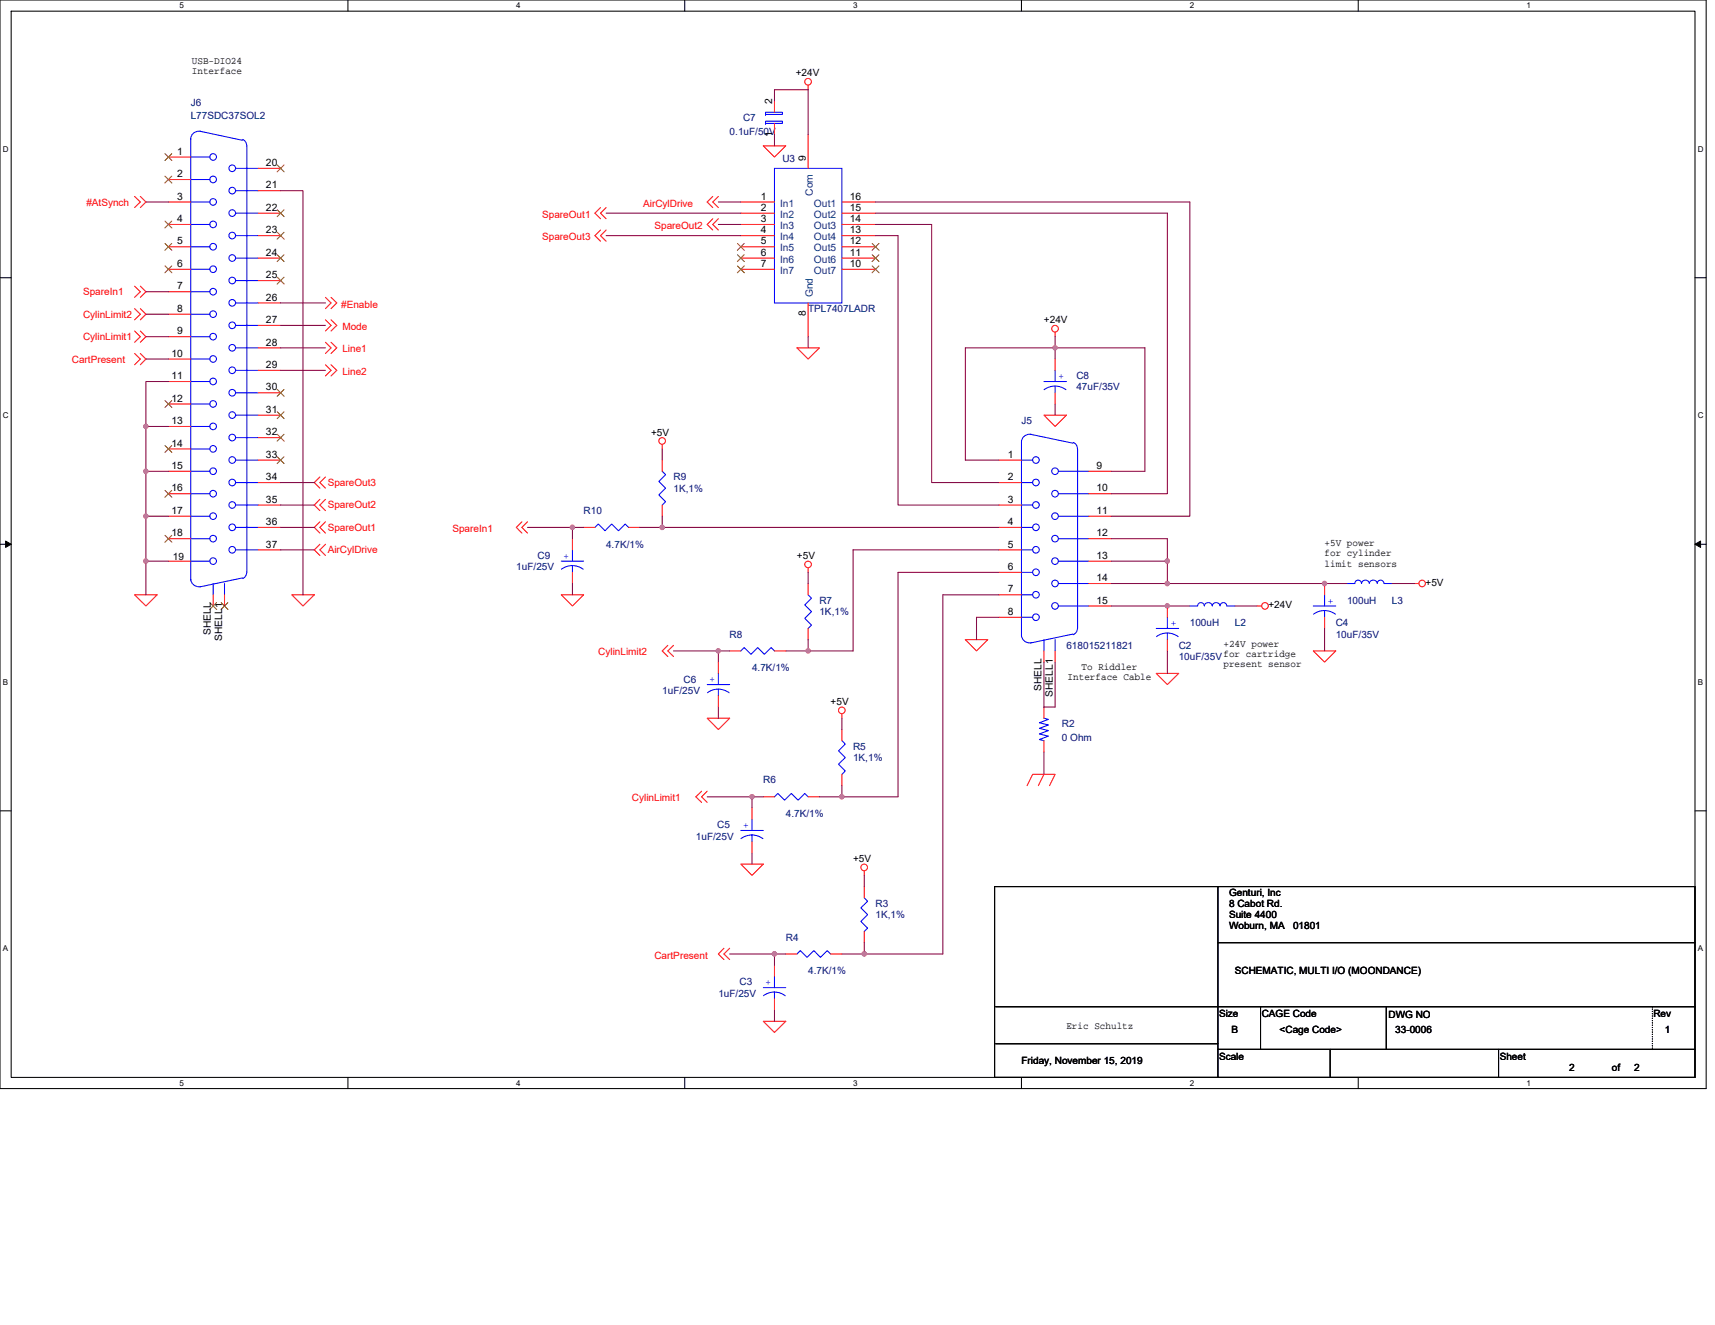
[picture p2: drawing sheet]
<svg xmlns="http://www.w3.org/2000/svg" width="279mm" height="216mm" viewBox="0 0 279 216" stroke-linecap="round" stroke-linejoin="round" font-family="sans-serif">
<path d="M0 0h278v177.4h-278zM1.8 1.8h274.3v173.8h-274.3z" fill="none" stroke="#000" stroke-width=".17"/>
<g fill="#fff">
<path d="M29.3 .2h.7v1.5h-.7z"/>
<path d="M29.3 175.7h.7v1.5h-.7z"/>
</g>
<path d="M56.7 0v1.8M56.7 175.6v1.8" fill="none" stroke="#000" stroke-width=".17"/>
<g fill="#fff">
<path d="M84.1 .2h.7v1.5h-.7z"/>
<path d="M84.1 175.7h.7v1.5h-.7z"/>
</g>
<path d="M111.5 0v1.8M111.5 175.6v1.8" fill="none" stroke="#000" stroke-width=".17"/>
<g fill="#fff">
<path d="M139 .2h.7v1.5h-.7z"/>
<path d="M139 175.7h.7v1.5h-.7z"/>
</g>
<path d="M166.4 0v1.8M166.4 175.6v1.8" fill="none" stroke="#000" stroke-width=".17"/>
<g fill="#fff">
<path d="M193.8 .2h.8v1.5h-.8z"/>
<path d="M193.8 175.7h.8v1.5h-.8z"/>
</g>
<path d="M221.3 0v1.8M221.3 175.6v1.8" fill="none" stroke="#000" stroke-width=".17"/>
<g fill="#fff">
<path d="M248.7 .2h.7v1.5h-.7z"/>
<path d="M248.7 175.7h.7v1.5h-.7z"/>
<path d="M.5 23.5h.9v1.5h-.9z"/>
<path d="M276.6 23.5h1v1.5h-1z"/>
<path d="M.5 67h.9v1.4h-.9z"/>
<path d="M276.6 67h1v1.4h-1z"/>
</g>
<path d="M0 45.3h1.8M276.1 45.3h1.9" fill="none" stroke="#000" stroke-width=".17"/>
<g fill="#fff">
<path d="M.5 110.4h.8v1.5h-.8z"/>
<path d="M276.6 110.4h.9v1.5h-.9z"/>
</g>
<path d="M0 88.7h1.8M276.1 88.7h1.9" fill="none" stroke="#000" stroke-width=".17"/>
<path d="M.9 88.2l.9 .5-.9 .5zM276.1 88.7l1-.5v1z" fill="#000" stroke="#000" stroke-width=".16"/>
<g fill="#fff">
<path d="M.5 153.8h.8v1.5h-.8z"/>
<path d="M276.6 153.8h.9v1.5h-.9z"/>
</g>
<path d="M0 132.1h1.8M276.1 132.1h1.9M162 144.5h114.1v31.1h-114.1zM198.4 153.6h77.7M198.4 144.5v31.1M162.2 170.1h36.2M162.2 164h113.9M198.4 171h77.7M205.4 164v7M216.7 171v4.6M225.8 164v7M244.1 171v4.6" fill="none" stroke="#000" stroke-width=".17"/>
<g fill="none" stroke="#f00" stroke-width=".17">
<path d="M126.2 16.4v1.9M131.7 13.9v.7M21.9 32l1 .9-1 .9M22.9 32l.9 .9-.9 .9M27.4 25.6h3.7M27.4 29.3h3.7M27.4 32.9h3.7M27.4 36.6h3.7M42.1 27.4h3.6M42.1 31.1h3.6M42.1 34.7h3.6M42.1 38.4h3.6"/>
<path d="M97.8 33.8l-.9 .9 .9 .9M97.8 37.5l-.9 .9 .9 .9M98.7 33.8l-.9 .9 .9 .9M98.7 37.5l-.9 .9 .9 .9M116.1 32l-.9 .9 .9 .9M116.1 35.6l-.9 1 .9 .9M117 32l-.9 .9 .9 .9M117 35.6l-.9 1 .9 .9M120.7 32.9h5.5M120.7 34.7h5.5M120.7 36.6h5.5M120.7 38.4h5.5"/>
<path d="M124.4 23.8h3.6l-1.8 1.8zM126.2 20.1v1.8M131.7 21.9v5.5M137.2 38.4h5.4M137.2 36.6h5.4M137.2 34.7h5.4M137.2 32.9h5.4M21.9 57.6l1 .9-1 .9M21.9 53.9l1 1-1 .9M21.9 50.3l1 .9-1 .9M21.9 46.6l1 .9-1 1M22.9 57.6l.9 .9-.9 .9"/>
<path d="M22.9 53.9l.9 1-.9 .9M22.9 50.3l.9 .9-.9 .9M22.9 46.6l.9 .9-.9 1M27.4 40.2h3.7M27.4 43.9h3.7M27.4 47.5h3.7M27.4 51.2h3.7M27.4 54.9h3.7M27.4 58.5h3.7M42.1 42.1h3.6M42.1 45.7h3.6M42.1 49.4h3.6"/>
<path d="M42.1 53h3.6M42.1 56.7h3.6M53 52.1l.9 .9-.9 .9M53 55.8l.9 .9-.9 .9M53 59.4l.9 .9-.9 1M53 48.5l.9 .9-.9 .9M53.9 52.1l1 .9-1 .9M53.9 55.8l1 .9-1 .9M53.9 59.4l1 .9-1 1M53.9 48.5l1 .9-1 .9M120.7 40.2h5.5M120.7 42.1h5.5"/>
<path d="M120.7 43.9h5.5M129.8 56.7h3.7l-1.8 1.8zM131.7 49.4v5.5M137.2 43.9h5.4M137.2 42.1h5.4M137.2 40.2h5.4M171.9 54.1v.8M171.9 58.5v1.8M27.4 62.2h3.7M27.4 65.8h3.7M27.4 69.5h3.7M27.4 73.2h3.7"/>
<path d="M27.4 76.8h3.7M42.1 60.3h3.6M42.1 64h3.6M42.1 67.6h3.6M42.1 71.3h3.6M42.1 75h3.6M42.1 78.6h3.6M52.1 77.7l-.9 .9 .9 .9M53 77.7l-.9 .9 .9 .9M107.9 72.4v.8M107.9 75v1.8M162.8 75h3.6"/>
<path d="M162.8 78.6h3.6M170.1 67.6h3.6l-1.8 1.9zM171.9 64v1.8M177.4 76.8h3.6M21.9 96.9h3.7l-1.8 1.8zM27.4 80.5h3.7M27.4 84.1h3.7M27.4 87.8h3.7M27.4 91.4h3.7M34.7 96.9v1.8M36.6 96.9v1.8M42.1 82.3h3.6"/>
<path d="M42.1 85.9h3.6M42.1 89.6h3.6M47.5 96.9h3.7l-1.8 1.8zM52.1 88.7l-.9 .9 .9 .9M52.1 85l-.9 .9 .9 1M52.1 81.4l-.9 .9 .9 .9M53 88.7l-.9 .9 .9 .9M53 85l-.9 .9 .9 1M53 81.4l-.9 .9 .9 .9M85 85l-.9 .9 .9 1M85.9 85l-.9 .9 .9 1M91.4 96.9h3.7l-1.8 1.8z"/>
<path d="M93.3 87.8v1.8M93.3 93.3v1.8M95.1 85.9h1.8M102.4 85.9h1.8M107.9 82.3v1.8M131.7 92.5v.8M131.7 95.1v1.8M162.8 82.3h3.6M162.8 85.9h3.6M162.8 89.6h3.6M162.8 93.3h3.6M162.8 96.9h3.6"/>
<path d="M177.4 80.5h3.6M177.4 84.1h3.6M177.4 87.8h3.6M177.4 91.4h3.6M177.4 95.1h3.6M177.4 98.7h3.6M190.2 98.7v1.9M193.8 98.7h.1M201.2 98.7h.1M204.8 98.7h.7M215.8 95.1v1.8M219.5 95.1h.1"/>
<path d="M226.8 95.1h.1M230.4 95.1h.8M108.8 105.2l-.9 .9 .9 .9M109.7 105.2l-.9 .9 .9 .9M115.2 117h3.7l-1.9 1.9zM117 107.9v1.8M117 113.4v1.8M118.9 106.1h1.8M126.2 106.1h1.8M131.7 102.4v1.8M137.2 116.3v.7M137.2 118.9v1.8"/>
<path d="M157.3 104.2h3.6l-1.8 1.9zM162.8 100.6h3.6M170.1 106.1v1.8M170.1 115.2v1.8M171.9 106.1v1.8M188.4 109.7h3.6l-1.8 1.8zM190.2 104.2v1.9M214 106.1h3.6l-1.8 1.8zM215.8 100.6v1.8M114.3 128.9l-.9 .9 .9 .9M115.2 128.9l-.9 .9 .9 .9M122.5 131.7v1.8"/>
<path d="M122.5 137.2v1.8M124.4 129.8h1.8M131.7 129.8h1.8M137.2 126.2v1.8M167.3 128l.9-1.8h3.7l-.9 1.8M170.1 120.7v1.8M170.1 126.2l-.9 1.8M117.9 154.5l-.9 .9 .9 1M118.9 154.5l-1 .9 1 1M120.7 140.8h3.7l-1.9 1.8zM126.2 157.3v1.8M128 155.4h1.8"/>
<path d="M135.3 155.4h1.9M140.8 144.5v1.8M140.8 151.8v1.8M140.8 141.9v.7M124.4 166.4h3.6l-1.8 1.8zM126.2 162.8v1.8"/>
<circle cx="131.6" cy="13.3" r=".54"/>
<circle cx="171.9" cy="53.6" r=".54"/>
<circle cx="107.9" cy="71.8" r=".54"/>
<circle cx="131.6" cy="92" r=".54"/>
<circle cx="206.1" cy="98.7" r=".54"/>
<circle cx="231.7" cy="95.1" r=".53"/>
<circle cx="137.1" cy="115.7" r=".54"/>
<circle cx="140.8" cy="141.3" r=".54"/>
</g>
<path d="M269.2 164v7M269.2 171h.1" fill="none" stroke="#000" stroke-width=".17" stroke-dasharray="0 .3"/>
<g fill="none" stroke="#00f" stroke-width=".17">
<path d="M124.7 19.7h2.8v.4h-2.8zM124.7 18.3h2.8v.3h-2.8zM124.7 18.6h.1M126.2 18.3h.1M31.1 22.7v71.8M31.1 29.3h3.1M31.1 32.9h3.1M31.1 36.6h3.1M31.1 25.6h3.1M31.1 25.6h.1M31.1 29.3h.1M31.1 32.9h.1"/>
<path d="M31.1 36.6h.1M32.6 21.4l6.9 1.5M32.7 21.4a1.33 1.33 0 0 0-1.6 1.3v-.1M38.4 38.4h3.7M38.4 34.7h3.7M38.4 31.1h3.7M38.4 27.4h3.7M39.5 22.7a1.1 1.1 0 0 1 .7 1M40.2 23.8v69.5M124.7 20.1h.1M126.2 27.4h11v22h-11zM126.2 20.1h.1"/>
<path d="M31.1 40.2h3.1M31.1 43.9h3.1M31.1 47.5h3.1M31.1 51.2h3.1M31.1 54.9h3.1M31.1 58.5h3.1M31.1 40.2h.1M31.1 43.9h.1M31.1 47.5h.1M31.1 51.2h.1M31.1 54.9h.1M31.1 58.5h.1"/>
<path d="M38.4 56.7h3.7M38.4 53h3.7M38.4 49.4h3.7M38.4 45.7h3.7M38.4 42.1h3.7M31.1 62.2h3.1M31.1 65.8h3.1M31.1 69.5h3.1M31.1 73.2h3.1M31.1 76.8h3.1M31.1 62.2h.1M31.1 65.8h.1"/>
<path d="M31.1 69.5h.1M31.1 73.2h.1M31.1 76.8h.1M38.4 78.6h3.7M38.4 75h3.7M38.4 71.3h3.7M38.4 67.6h3.7M38.4 64h3.7M38.4 60.3h3.7M42.1 60.3h.1M42.1 64h.1M42.1 67.6h.1"/>
<path d="M42.1 71.3h.1M42.1 75h.1M42.1 78.6h.1M107.9 76.8l.5 .5-1.1 1.1 1.1 1.1-1.1 1.1 1.1 1.1-.5 .6M166.4 75h.1M166.4 78.6h.1M166.4 75h1.8M166.4 78.6h1.8M167.9 70.8l6.9 1.4M168 70.8a1.33 1.33 0 0 0-1.6 1.3v31.4a1.32 1.32 0 0 0 1.6 1.2M170.1 62.2h3.6M170.1 63.5a2.96 2.96 0 0 1 3.6 0"/>
<path d="M171.9 62.9v1.1M171.9 60.3v1.9M172.4 76.8h5M174.8 72.1a1.21 1.21 0 0 1 .8 1.1v29.2a1.18 1.18 0 0 1-.8 1M31.1 94.3a1.32 1.32 0 0 0 1.6 1.3M31.1 80.5h3.1M31.1 84.1h3.1M31.1 87.8h3.1M31.1 91.4h3.1M31.1 80.5h.1M31.1 84.1h.1M31.1 87.8h.1"/>
<path d="M31.1 91.4h.1M34.7 95.1v1.8M36.6 95.1v1.8M38.4 89.6h3.7M38.4 85.9h3.7M38.4 82.3h3.7M39.5 94.2l-6.9 1.4M40.2 93.2a1.1 1.1 0 0 1-.7 1.1M42.1 82.3h.1M42.1 85.9h.1M42.1 89.6h.1M91.4 91.4h3.7"/>
<path d="M93.3 92.2v1.1M93.3 89.6v1.8M95 92.8a2.96 2.96 0 0 0-3.5 0M96.9 85.9l.6-.5 1.1 1.1 1.1-1.1 1.1 1.1 1.1-1.1 .5 .5M131.7 96.9l.5 .6-1.1 1.1 1.1 1.1-1.1 1.1 1.1 1.1-.5 .5M166.4 82.3h.1M166.4 85.9h.1M166.4 89.6h.1M166.4 93.3h.1M166.4 96.9h.1M166.4 82.3h1.8M166.4 85.9h1.8"/>
<path d="M166.4 89.6h1.8M166.4 93.3h1.8M166.4 96.9h1.8M172.4 80.5h5M172.4 84.1h5M172.4 87.8h5M172.4 91.4h5M172.4 95.1h5M172.4 98.7h5M177.4 91.4h.1M177.4 95.1h.1M177.4 98.7h.1"/>
<path d="M196.2 98.7a.54 .54 0 0 0-.6-.5 .54 .54 0 0 0-.5 .5h-1.3M196.2 98.7a.66 .66 0 0 1 .7-.5 .66 .66 0 0 1 .6 .5 .65 .65 0 0 1 .6-.5 .65 .65 0 0 1 .7 .5 .55 .55 0 0 1 .5-.5 .55 .55 0 0 1 .6 .5h1.3M214 98.7h3.6M215.8 99.5v1.1M215.8 96.9v1.8M223.1 95.1a.64 .64 0 0 0-.7-.6 .64 .64 0 0 0-.6 .6 .54 .54 0 0 0-.5-.6 .54 .54 0 0 0-.6 .6h-1.2M223.1 95.1a.66 .66 0 0 1 .6-.6 .66 .66 0 0 1 .7 .6 .55 .55 0 0 1 .5-.6 .55 .55 0 0 1 .6 .6h1.3M115.2 111.5h3.7M117 112.3l-1.1 .2-.6 .4M117 112.3l1.1 .2 .7 .4M117 112.3v1.1M117 109.7v1.8"/>
<path d="M120.7 106.1l.5-.6 1.1 1.1 1.1-1.1 1.1 1.1 1.1-1.1 .6 .6M166.4 100.6h.1M166.4 100.6h1.8M170.1 104.2v1.9M170.1 117l.7 .2-1.5 .6 1.5 .3-1.5 .6 1.5 .3-1.5 .6 1.5 .4-1.5 .5 .8 .2M170.1 117h.1M171.9 104.2v1.9M174.8 103.3l-6.9 1.5M188.4 102.4h3.6M188.4 103.7a2.93 2.93 0 0 1 3.5 0M190.2 103.1v1.1M190.2 100.6v1.8"/>
<path d="M214 100.1a2.96 2.96 0 0 1 3.6 0M120.7 135.3h3.7M122.5 136.1v1.1M122.5 133.5v1.8M124.3 136.7l-1-.5-.8-.1-1.1 .2-.7 .4M126.2 129.8l.5-.5 1.1 1.1 1.1-1.1 1.1 1.1 1.1-1.1 .6 .5M137.2 120.7l.5 .5-1.1 1.1 1.1 1.1-1.1 1.1 1.1 1.1-.5 .6M170.1 120.7h.1M126.2 159.1v1.8M129.8 155.4l.6-.5 1.1 1.1 1.1-1.1 1.1 1.1 1.1-1.1 .5 .5M140.8 146.3l.6 .6-1.1 1 1.1 1.1-1.1 1.1 1.1 1.1-.6 .6M124.4 160.9h3.6"/>
<path d="M124.4 162.2a2.92 2.92 0 0 1 3.5 .1M126.2 161.6v1.2"/>
<circle cx="34.7" cy="32.9" r=".54"/>
<circle cx="34.7" cy="36.6" r=".54"/>
<circle cx="34.7" cy="25.6" r=".54"/>
<circle cx="34.7" cy="29.2" r=".54"/>
<circle cx="37.8" cy="38.4" r=".54"/>
<circle cx="37.8" cy="31.1" r=".54"/>
<circle cx="37.8" cy="27.4" r=".54"/>
<circle cx="37.8" cy="34.7" r=".54"/>
<circle cx="34.7" cy="40.2" r=".54"/>
<circle cx="34.7" cy="47.5" r=".54"/>
<circle cx="34.7" cy="58.5" r=".54"/>
<circle cx="34.7" cy="51.2" r=".54"/>
<circle cx="34.7" cy="43.9" r=".54"/>
<circle cx="34.7" cy="54.9" r=".54"/>
<circle cx="37.8" cy="49.3" r=".54"/>
<circle cx="37.8" cy="42" r=".54"/>
<circle cx="37.8" cy="53" r=".54"/>
<circle cx="37.8" cy="56.7" r=".54"/>
<circle cx="37.8" cy="45.7" r=".54"/>
<circle cx="34.7" cy="73.1" r=".54"/>
<circle cx="34.7" cy="65.8" r=".54"/>
<circle cx="34.7" cy="69.5" r=".54"/>
<circle cx="34.7" cy="62.2" r=".54"/>
<circle cx="34.7" cy="76.8" r=".54"/>
<circle cx="37.8" cy="75" r=".54"/>
<circle cx="37.8" cy="67.6" r=".54"/>
<circle cx="37.8" cy="64" r=".54"/>
<circle cx="37.8" cy="71.3" r=".54"/>
<circle cx="37.8" cy="60.3" r=".54"/>
<circle cx="37.8" cy="78.6" r=".54"/>
<circle cx="168.8" cy="75" r=".54"/>
<circle cx="168.8" cy="78.6" r=".54"/>
<circle cx="171.9" cy="76.8" r=".54"/>
<circle cx="34.7" cy="84.1" r=".54"/>
<circle cx="34.7" cy="80.4" r=".54"/>
<circle cx="34.7" cy="91.4" r=".54"/>
<circle cx="34.7" cy="87.8" r=".54"/>
<circle cx="37.8" cy="82.3" r=".54"/>
<circle cx="37.8" cy="89.6" r=".54"/>
<circle cx="37.8" cy="85.9" r=".54"/>
<circle cx="168.8" cy="93.2" r=".54"/>
<circle cx="168.8" cy="89.6" r=".54"/>
<circle cx="168.8" cy="85.9" r=".54"/>
<circle cx="168.8" cy="82.3" r=".54"/>
<circle cx="168.8" cy="96.9" r=".54"/>
<circle cx="171.9" cy="84.1" r=".54"/>
<circle cx="171.9" cy="87.8" r=".54"/>
<circle cx="171.9" cy="98.7" r=".54"/>
<circle cx="171.9" cy="80.4" r=".54"/>
<circle cx="171.9" cy="95.1" r=".54"/>
<circle cx="171.9" cy="91.4" r=".54"/>
<circle cx="168.8" cy="100.6" r=".54"/>
</g>
<g fill="none" stroke="#804000" stroke-width=".16">
<path d="M26.9 25l1.1 1.2M26.9 28.7l1.1 1.1M26.9 36l1.1 1.1M26.9 39.7l1.1 1.1M28 25l-1.1 1.2M28 28.7l-1.1 1.1M28 36l-1.1 1.1M28 39.7l-1.1 1.1M45.2 26.9l1.1 1.1M45.2 34.2l1.1 1.1M45.2 37.8l1.1 1.2M46.3 26.9l-1.2 1.1"/>
<path d="M46.3 34.2l-1.2 1.1M46.3 37.8l-1.2 1.2M120.1 39.7l1.2 1.1M121.2 39.7l-1.1 1.1M142.1 39.7l1.1 1.1M143.2 39.7l-1.1 1.1M26.9 43.3l1.1 1.1M28 43.3l-1.1 1.1M45.2 41.5l1.1 1.1M45.2 45.2l1.1 1.1M46.3 41.5l-1.2 1.1M46.3 45.2l-1.2 1.1"/>
<path d="M120.1 41.5l1.2 1.1M120.1 43.3l1.2 1.1M121.2 41.5l-1.1 1.1M121.2 43.3l-1.1 1.1M142.1 43.3l1.1 1.1M142.1 41.5l1.1 1.1M143.2 43.3l-1.1 1.1M143.2 41.5l-1.1 1.1M26.9 65.3l1.1 1.1M26.9 72.6l1.1 1.1M26.9 79.9l1.1 1.1M28 65.3l-1.1 1.1"/>
<path d="M28 72.6l-1.1 1.1M28 79.9l-1.1 1.1M45.2 63.5l1.1 1.1M45.2 67.1l1.1 1.1M45.2 70.8l1.1 1.1M45.2 74.4l1.1 1.1M46.3 63.5l-1.2 1.1M46.3 67.1l-1.2 1.1M46.3 70.8l-1.2 1.1M46.3 74.4l-1.2 1.1M26.9 87.2l1.1 1.1M28 87.2l-1.1 1.1"/>
<path d="M34.2 98.2l1.1 1.1M35.3 98.2l-1.1 1.1M36 98.2l1.1 1.1M37.1 98.2l-1.1 1.1"/>
</g>
<g fill="none" stroke="#800040" stroke-width=".17">
<path d="M126.2 16.4v-1.8h5.5v7.3M23.8 32.9h3.6M45.7 31.1h3.7v65.8M98.7 34.7h22M98.7 38.4h22M117 32.9h3.7M117 36.6h3.7M126.2 21.9v1.9M142.6 36.6h9.2v42h11M142.6 38.4h3.7v43.9h16.5M142.6 34.7h47.6v45.8h-9.2M142.6 32.9h51.2v51.2h-12.8"/>
<path d="M23.8 51.2h3.6M23.8 58.5h3.6M23.8 47.5h3.6M23.8 54.9h3.6M45.7 49.4h7.3M45.7 53h7.3M45.7 56.7h7.3M131.7 54.9v1.8M171.9 56.7h14.6v20.1h-5.5M171.9 54.9v1.8M171.9 56.7v1.8M171.9 56.7h-14.6v18.3h5.5"/>
<path d="M27.4 62.2h-3.6v7.3M27.4 69.5h-3.6v7.3M27.4 76.8h-3.6v7.3M45.7 60.3h7.3M45.7 78.6h5.5M107.9 73.2v1.8M171.9 65.8v1.8M27.4 84.1h-3.6v7.3M27.4 91.4h-3.6v5.5M45.7 82.3h5.5M45.7 85.9h5.5M45.7 89.6h5.5"/>
<path d="M85.9 85.9h7.4M93.3 85.9v1.9M93.3 95.1v1.8M93.3 85.9h1.8M104.2 85.9h3.7M107.9 85.9h54.9M107.9 84.1v1.8M131.7 93.3v1.8M162.8 96.9h-9.2v58.5h-12.8M162.8 93.3h-16.5v36.5h-9.1M162.8 89.6h-23.8v16.5h-7.3M181 98.7h12.8"/>
<path d="M181 95.1h9.2M181 87.8h9.2v3.6M181 91.4h9.2M190.2 91.4v3.7M190.2 95.1h29.3M201.2 98.7h3.6M226.8 95.1h3.6M109.7 106.1h7.3M117 115.2v1.8M117 106.1v1.8M117 106.1h1.9M128 106.1h3.7"/>
<path d="M131.7 104.2v1.9M137.2 117v1.9M162.8 100.6h-3.7v3.6M170.1 107.9v7.3h1.8v-7.3M190.2 106.1v3.6M215.8 102.4v3.7M115.2 129.8h7.3M122.5 129.8v1.9M122.5 139v1.8M122.5 129.8h1.9M133.5 129.8h3.7M137.2 128v1.8"/>
<path d="M170.1 122.5v3.7M118.9 155.4h7.3M126.2 155.4v1.9M126.2 155.4h1.8M137.2 155.4h3.6M140.8 142.6v1.9M140.8 153.6v1.8M126.2 164.6v1.8"/>
</g>
<g fill="#f0f" stroke="#f0f" stroke-width=".17">
<circle cx="190.2" cy="98.7" r=".35"/>
<circle cx="140.8" cy="155.4" r=".36"/>
<circle cx="126.2" cy="155.4" r=".36"/>
<circle cx="122.5" cy="129.8" r=".36"/>
<circle cx="117" cy="106.1" r=".35"/>
<circle cx="131.7" cy="106.1" r=".36"/>
<circle cx="190.2" cy="91.4" r=".36"/>
<circle cx="215.8" cy="95.1" r=".36"/>
<circle cx="190.2" cy="95.1" r=".36"/>
<circle cx="137.1" cy="129.8" r=".36"/>
<circle cx="171.9" cy="56.7" r=".35"/>
<circle cx="93.2" cy="85.9" r=".36"/>
<circle cx="107.9" cy="85.9" r=".36"/>
<circle cx="23.8" cy="69.5" r=".35"/>
<circle cx="23.8" cy="76.8" r=".36"/>
<circle cx="23.8" cy="84.1" r=".35"/>
<circle cx="23.8" cy="91.4" r=".36"/>
</g>
<g font-size="1.7">
<text x="125.8" y="17" transform="rotate(-90 125.8 17)">2</text>
<text x="125.8" y="22.3" transform="rotate(-90 125.8 22.3)">1</text>
<text x="28.9" y="25.2">1</text>
<text x="28.9" y="28.9">2</text>
<text x="43.3" y="27.1">20</text>
<text x="131.3" y="26.2" transform="rotate(-90 131.3 26.2)">9</text>
<text x="28.9" y="32.5">3</text>
<text x="43.3" y="30.7">21</text>
<text x="43.3" y="34.4">22</text>
<text x="124" y="32.5">1</text>
<text x="124" y="34.4">2</text>
<text x="138.4" y="34.4">15</text>
<text x="138.4" y="32.5">16</text>
<text x="28.9" y="36.2">4</text>
<text x="28.9" y="39.8">5</text>
<text x="43.3" y="38">23</text>
<text x="43.3" y="41.7">24</text>
<text x="124" y="36.2">3</text>
<text x="124" y="38">4</text>
<text x="124" y="39.8">5</text>
<text x="124" y="41.7">6</text>
<text x="138.4" y="41.7">11</text>
<text x="138.4" y="39.8">12</text>
<text x="138.4" y="38">13</text>
<text x="138.4" y="36.2">14</text>
<text x="28.9" y="43.5">6</text>
<text x="28.9" y="47.2">7</text>
<text x="43.3" y="45.3">25</text>
<text x="124" y="43.5">7</text>
<text x="138.4" y="43.5">10</text>
<text x="28.9" y="50.8">8</text>
<text x="43.3" y="49">26</text>
<text x="43.3" y="52.6">27</text>
<text x="131.3" y="51.6" transform="rotate(-90 131.3 51.6)">8</text>
<text x="27.9" y="58.1">10</text>
<text x="28.9" y="54.5">9</text>
<text x="43.3" y="56.3">28</text>
<text x="43.3" y="60">29</text>
<text x="27.9" y="61.8">11</text>
<text x="27.9" y="65.4">12</text>
<text x="43.3" y="63.6">30</text>
<text x="27.9" y="69.1">13</text>
<text x="43.3" y="67.3">31</text>
<text x="43.3" y="70.9">32</text>
<text x="27.9" y="72.8">14</text>
<text x="27.9" y="76.4">15</text>
<text x="43.3" y="74.6">33</text>
<text x="164.2" y="74.6">1</text>
<text x="178.6" y="76.4">9</text>
<text x="27.9" y="80.1">16</text>
<text x="27.9" y="83.7">17</text>
<text x="43.3" y="78.3">34</text>
<text x="43.3" y="81.9">35</text>
<text x="164.2" y="78.3">2</text>
<text x="164.2" y="81.9">3</text>
<text x="178.6" y="80.1">10</text>
<text x="178.6" y="83.7">11</text>
<text x="27.9" y="87.4">18</text>
<text x="43.3" y="85.6">36</text>
<text x="43.3" y="89.2">37</text>
<text x="164.2" y="85.6">4</text>
<text x="164.2" y="89.2">5</text>
<text x="178.6" y="87.4">12</text>
<text x="164.2" y="92.9">6</text>
<text x="178.6" y="91.1">13</text>
<text x="178.6" y="94.7">14</text>
<text x="164.2" y="96.5">7</text>
<text x="164.2" y="100.2">8</text>
<text x="178.6" y="98.4">15</text>
<text x="34.4" y="103.5" transform="rotate(-90 34.4 103.5)">SHELL</text>
<text x="36.2" y="104.4" transform="rotate(-90 36.2 104.4)">SHELL1</text>
<text x="169.7" y="112.6" transform="rotate(-90 169.7 112.6)">SHELL</text>
<text x="171.5" y="113.6" transform="rotate(-90 171.5 113.6)">SHELL1</text>
</g>
<g font-size="1.7" fill="#004080">
<text x="127.1" y="33.7">In1</text>
<text x="127.1" y="35.5">In2</text>
<text x="132.4" y="31.9" transform="rotate(-90 132.4 31.9)">Com</text>
<text x="132.6" y="35.5">Out2</text>
<text x="132.6" y="33.7">Out1</text>
<text x="127.1" y="37.3">In3</text>
<text x="127.1" y="39.1">In4</text>
<text x="127.1" y="41">In5</text>
<text x="132.6" y="41">Out5</text>
<text x="132.6" y="39.1">Out4</text>
<text x="132.6" y="37.3">Out3</text>
<text x="127.1" y="42.8">In6</text>
<text x="127.1" y="44.6">In7</text>
<text x="132.6" y="44.6">Out7</text>
<text x="132.6" y="42.8">Out6</text>
<text x="132.4" y="48.5" transform="rotate(-90 132.4 48.5)">Gnd</text>
</g>
<g font-size="1.6">
<text x="31.3" y="10.4">USB-DIO24</text>
<text x="31.3" y="12">Interface</text>
<text x="129.6" y="12.4">+24V</text>
<text x="170.1" y="52.7">+24V</text>
<text x="106.1" y="71">+5V</text>
<text x="215.8" y="89">+5V power</text>
<text x="28.2" y="91.3">19</text>
<text x="129.8" y="91.1">+5V</text>
<text x="215.8" y="90.7">for cylinder</text>
<text x="215.8" y="92.3">limit sensors</text>
<text x="232.2" y="95.5">+5V</text>
<text x="206.7" y="99.1">+24V</text>
<text x="199.3" y="105.5">+24V power</text>
<text x="199.3" y="107.1">for cartridge</text>
<text x="173.9" y="110.8">Interface Cable</text>
<text x="176.2" y="109.2">To Riddler</text>
<text x="199.3" y="108.8">present sensor</text>
<text x="135.3" y="114.9">+5V</text>
<text x="139" y="140.5">+5V</text>
<text x="200.2" y="145.9">Genturi, Inc</text>
<text x="200.2" y="147.8">8 Cabot Rd.</text>
<text x="200.2" y="149.6">Suite 4400</text>
<text x="200.2" y="151.4">Woburn, MA</text>
<text x="210.7" y="151.4">01801</text>
<text x="201.2" y="158.8">SCHEMATIC, MULTI I/O (MOONDANCE)</text>
<text x="173.7" y="167.7">Eric Schultz</text>
<text x="198.6" y="165.7">Size</text>
<text x="205.5" y="165.7">CAGE Code</text>
<text x="226.2" y="165.9">DWG NO</text>
<text x="269.4" y="165.7">Rev</text>
<text x="166.4" y="173.4">Friday, November 15, 2019</text>
<text x="198.6" y="172.7">Scale</text>
<text x="200.6" y="168.3">B</text>
<text x="208.5" y="168.3">&lt;Cage Code&gt;</text>
<text x="227.3" y="168.3">33-0006</text>
<text x="244.3" y="172.7">Sheet</text>
<text x="271.2" y="168.3">1</text>
<text x="255.7" y="174.5">2</text>
<text x="262.6" y="174.5">of</text>
<text x="266.3" y="174.5">2</text>
</g>
<g font-size="1.6" fill="#000080">
<text x="31.1" y="17.2">J6</text>
<text x="31.1" y="19.4">L77SDC37SOL2</text>
<text x="118.9" y="21.9">0.1uF/50V</text>
<text x="121.1" y="19.8">C7</text>
<text x="127.5" y="26.4">U3</text>
<text x="131.7" y="50.8">TPL7407LADR</text>
<text x="175.4" y="61.8">C8</text>
<text x="175.4" y="63.5">47uF/35V</text>
<text x="166.4" y="69.1">J5</text>
<text x="95.1" y="83.8">R10</text>
<text x="109.7" y="78.3">R9</text>
<text x="109.7" y="80.1">1K,1%</text>
<text x="98.7" y="89.3">4.7K/1%</text>
<text x="84.1" y="92.9">1uF/25V</text>
<text x="87.6" y="91.1">C9</text>
<text x="133.5" y="98.4">R7</text>
<text x="133.5" y="100.2">1K,1%</text>
<text x="219.5" y="98.4">100uH</text>
<text x="226.8" y="98.4">L3</text>
<text x="118.9" y="103.9">R8</text>
<text x="173.7" y="105.7">618015211821</text>
<text x="192" y="105.7">C2</text>
<text x="192" y="107.5">10uF/35V</text>
<text x="193.8" y="102.1">100uH</text>
<text x="201.2" y="102.1">L2</text>
<text x="217.6" y="102.1">C4</text>
<text x="217.6" y="103.9">10uF/35V</text>
<text x="107.9" y="113">1uF/25V</text>
<text x="111.4" y="111.2">C6</text>
<text x="122.5" y="109.4">4.7K/1%</text>
<text x="173" y="118.5">R2</text>
<text x="139" y="122.2">R5</text>
<text x="139" y="124">1K,1%</text>
<text x="173" y="120.7">0 Ohm</text>
<text x="124.4" y="127.7">R6</text>
<text x="113.4" y="136.8">1uF/25V</text>
<text x="116.9" y="135">C5</text>
<text x="128" y="133.1">4.7K/1%</text>
<text x="142.6" y="147.8">R3</text>
<text x="142.6" y="149.6">1K,1%</text>
<text x="128" y="153.3">R4</text>
<text x="120.5" y="160.6">C3</text>
<text x="131.7" y="158.7">4.7K/1%</text>
<text x="117" y="162.4">1uF/25V</text>
</g>
<g font-size="1.6" fill="#f00">
<text x="14.1" y="33.5">#AtSynch</text>
<text x="88.3" y="35.5">SpareOut1</text>
<text x="104.8" y="33.7">AirCylDrive</text>
<text x="88.3" y="39.1">SpareOut3</text>
<text x="106.6" y="37.3">SpareOut2</text>
<text x="13.5" y="51.8">CylinLimit2</text>
<text x="13.5" y="48.1">SpareIn1</text>
<text x="55.6" y="50.1">#Enable</text>
<text x="55.8" y="53.8">Mode</text>
<text x="11.7" y="59.1">CartPresent</text>
<text x="13.5" y="55.4">CylinLimit1</text>
<text x="55.8" y="57.4">Line1</text>
<text x="55.8" y="61.1">Line2</text>
<text x="53.4" y="82.8">SpareOut2</text>
<text x="53.4" y="79.2">SpareOut3</text>
<text x="53.4" y="86.5">SpareOut1</text>
<text x="73.7" y="86.7">SpareIn1</text>
<text x="53.4" y="90.2">AirCylDrive</text>
<text x="97.5" y="106.8">CylinLimit2</text>
<text x="103" y="130.6">CylinLimit1</text>
<text x="106.6" y="156.2">CartPresent</text>
</g>
<g font-size="1.6" fill="#00f">
<text x="172.4" y="61.8">+</text>
<text x="91.8" y="91.1">+</text>
<text x="216.3" y="98.4">+</text>
<text x="190.7" y="102">+</text>
<text x="115.6" y="111.2">+</text>
<text x="121.1" y="134.9">+</text>
<text x="124.7" y="160.5">+</text>
</g>
<g font-size="1.3">
<text x="29.3" y="1.4">5</text>
<text x="84.1" y="1.4">4</text>
<text x="139" y="1.4">3</text>
<text x="193.8" y="1.4">2</text>
<text x="248.7" y="1.4">1</text>
<text x=".5" y="24.7">D</text>
<text x="276.6" y="24.7">D</text>
<text x=".5" y="68.2">C</text>
<text x="276.6" y="68.2">C</text>
<text x=".5" y="111.6">B</text>
<text x="276.6" y="111.6">B</text>
<text x=".5" y="155">A</text>
<text x="276.6" y="155">A</text>
<text x="29.3" y="176.9">5</text>
<text x="84.1" y="176.9">4</text>
<text x="139" y="176.9">3</text>
<text x="193.8" y="176.9">2</text>
<text x="248.7" y="176.9">1</text>
</g>
</svg>
